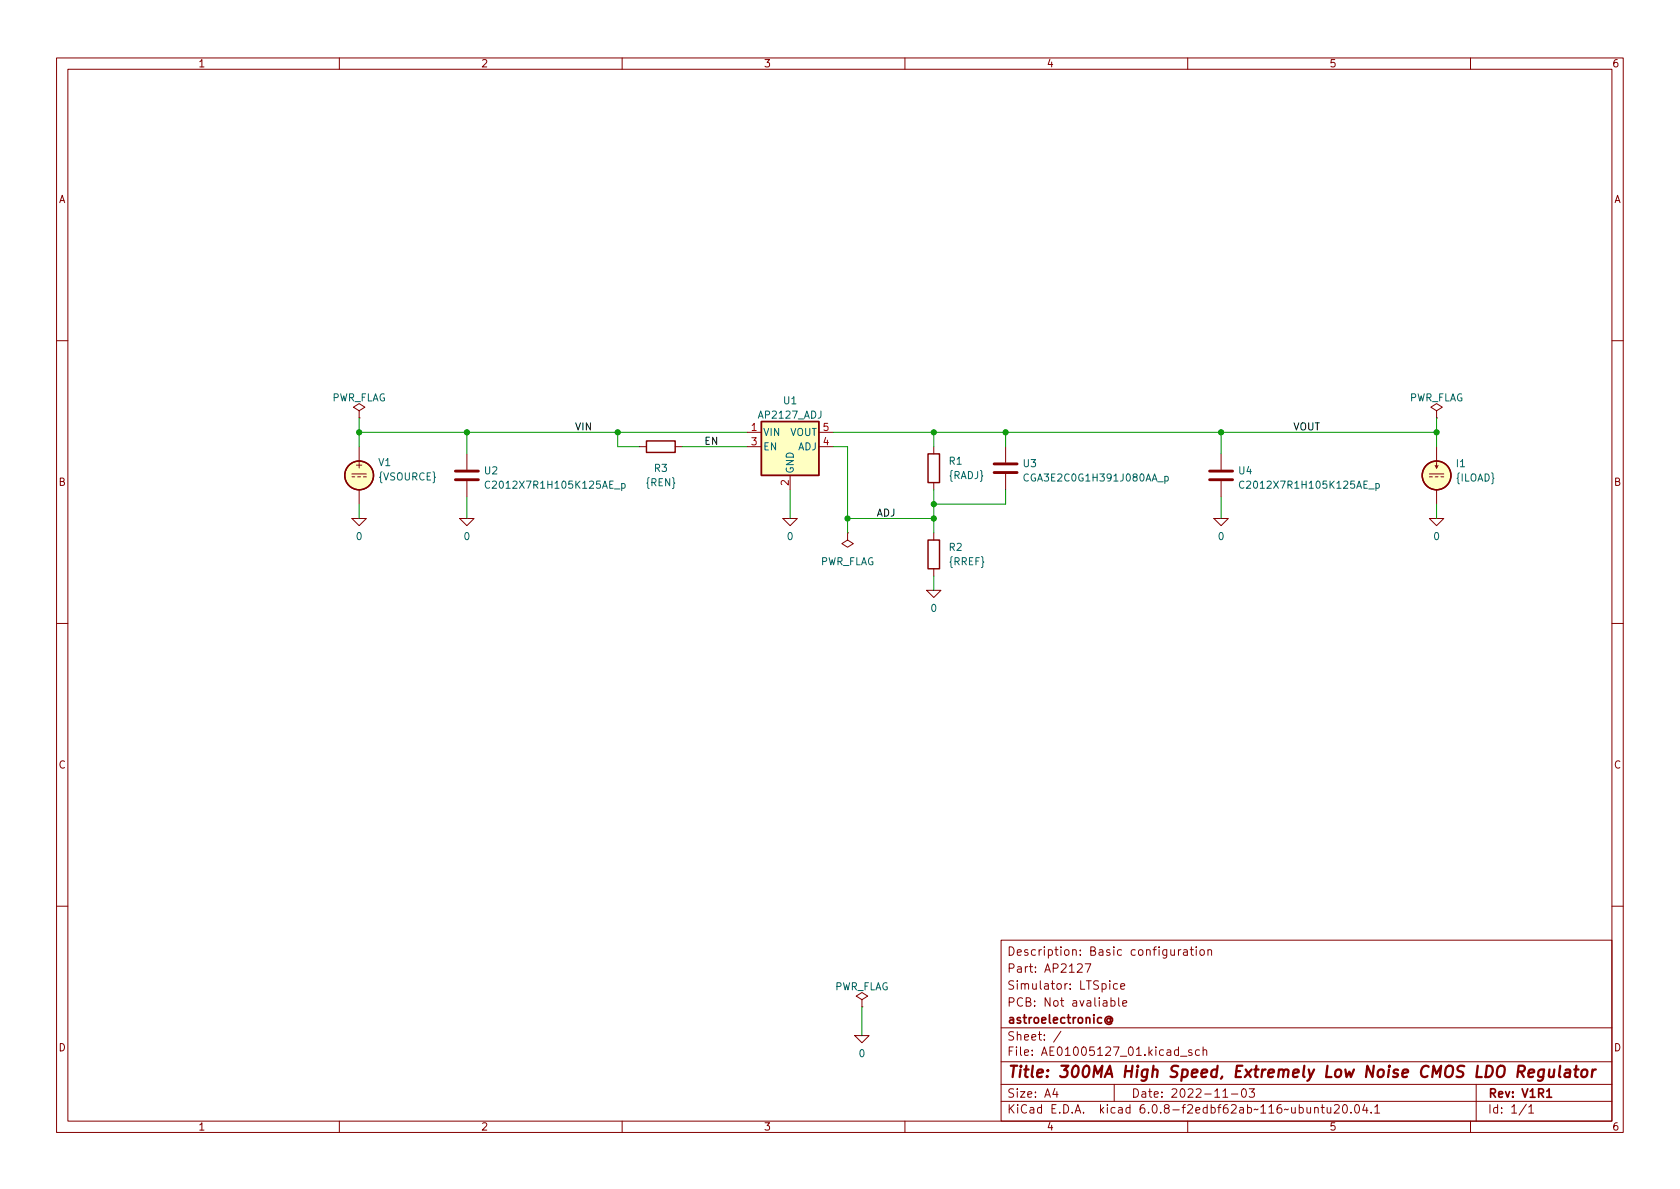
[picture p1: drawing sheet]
<svg xmlns="http://www.w3.org/2000/svg" width="297mm" height="210mm" viewBox="0 0 297 210" stroke-linecap="round" stroke-linejoin="round" font-family="sans-serif">
<g fill="none" stroke="#840000" stroke-width=".18">
<path d="M10 10.2h277v190.1h-277zM12 12.2h273v186.1h-273zM60 10.2v2M110 10.2v2M160 10.2v2M210 10.2v2M260 10.2v2M10 60.2h2M63.5 72.6l1-.6-1-.6-1 .6 1 .6v1.3M63.5 73.9h.1M63.5 79v2.5M113 79h1.3"/>
<path d="M119.4 79h1.2M132.1 79h2.5M132.1 76.4h2.5M144.8 79h2.5M144.8 76.4h2.5M165.1 79v1.3M177.8 79v2.8M254 72.6l1-.6-1-.6-1 .6 1 .6v1.3M254 73.9h.1M254 79v2.5M285 60.2h2M62.2 91.7h2.6l-1.3 1.3z"/>
<path d="M62.2 83.8h2.6M62.2 84.3h.5M63.2 84.3h.6M63.5 86.6v2.5M64.3 84.3h.5M81.3 91.7h2.5l-1.3 1.3zM82.5 80.3v2.8M82.5 85.1v2.8M138.4 91.7h2.6l-1.3 1.3zM139.7 84.1v2.5M149.9 94.2v1.3l1 .6-1 .7-1.1-.7 1.1-.6M149.9 94.2h.1"/>
<path d="M165.1 85.3v1.3M165.1 94.2v1.3M177.8 83.8v2.8M214.6 91.7h2.6l-1.3 1.3zM215.9 80.3v2.8M215.9 85.1v2.8M252.7 91.7h2.6l-1.3 1.3zM252.7 83.8h2.6M252.7 84.3h.5M253.7 82.3l.3 .5 .3-.5M253.7 84.3h.6M254 81.8v1"/>
<path d="M254 86.6v2.5M254.8 84.3h.5M10 110.2h2M163.8 104.4h2.6l-1.3 1.3zM165.1 100.6v1.2M285 110.2h2M10 160.2h2M152.4 176.8l1-.7-1-.6-1 .6 1 .7v1.2M152.4 178h.1M177 166.3h108v32h-108zM190.5 170.6l.6-.2 .2 .2 .1 .3-1 1h1M191.9 170.4h1l-.7 1.5"/>
<path d="M196.4 177l.5-.1 .2 .3v.4l-.1 .3h-.6M196.4 176.4v1.5M197.6 174l-.5-.1-.2 .3v.4l.1 .3h.6M197.8 176.4v1.3l.2 .2M198.1 174.4l.8-.1-.1-.3-.4-.1-.3 .2 .1 .8h.6M198.5 177.4l.7-.1-.1-.3-.4-.1-.2 .2 .1 .8h.5M208.4 167.9v1M208.8 167.9l-.3 .1-.1 .2M209.3 168h.6v.9M209.9 168.3l-.5 .1a.29 .29 0 0 0-.2 .2 .29 .29 0 0 0 .2 .3h.5M210.4 167.9h.6M210.6 167.4v1.3l.4 .2"/>
<path d="M211.5 167.4v.2M211.5 167.9v1M212.3 168l.3-.1 .3 .3v.4l-.3 .3h-.3l-.2-.3v-.4zM213.6 168.1l.2-.2 .3 .1 .1 .9M213.6 167.9v1M285 160.2h2M60 198.3v2M110 198.3v2M151.1 183.1h2.6l-1.3 1.3zM160 198.3v2M177 194.8h108M177 191.8h108"/>
<path d="M177 187.8h108M177 181.8h108M186.5 192.5l-.4 1h1M186.9 193v1M187.6 182.4l-1.3 1.9M197 191.8v3M208.7 186.8h1.2M210 198.3v2M210.7 185.7l-.3-.1-.3 .2 .1 .3 .5 .1v.4h-.6M212.1 185.7l-.5-.1-.2 .3v.4l.1 .3h.6M212.7 185.8l.2-.2 .4 .1 .1 .9M212.7 185.1v1.5"/>
<path d="M216.2 194h.9M217.7 193.5h1.2M219.7 192.6l.2-.1a.81 .81 0 0 1 .5 .7 .81 .81 0 0 1-.3 .8h-.1a.81 .81 0 0 1-.6-.6 .81 .81 0 0 1 .3-.8zM220.9 192.5h.9l-.5 .6 .4 .1v.7l-.2 .1h-.4l-.2-.1M232.4 196l.2-.2 .4 .1 .1 .9M232.4 195.8v1M233.6 195.8h.5M233.8 195.3v1.3l.3 .2M234.6 195.8l.1 1h.4l.2-.1M235.3 195.8v1M235.9 195.5l.6-.2 .2 .2 .1 .3-.9 1h.9M237.6 195.4l.1-.1a.81 .81 0 0 1 .6 .7 .81 .81 0 0 1-.3 .8h-.1a.81 .81 0 0 1-.6-.6 .81 .81 0 0 1 .3-.8z"/>
<path d="M238.9 196.7v.1M239.7 195.4l.2-.1a.81 .81 0 0 1 .5 .7 .81 .81 0 0 1-.3 .8h-.1a.81 .81 0 0 1-.6-.6 .81 .81 0 0 1 .3-.8zM241.3 195.3l-.4 1h1M241.6 195.8v1M242.4 196.7v.1M243.1 195.8l.4-.5v1.5M243.1 196.8h.8M260 198.3v2M261 191.8v6.5M269.9 195.3l-1.3 1.9M270.3 195.8l.4-.5v1.5M270.3 196.8h.9"/>
</g>
<path d="M196.3 180.2a.36 .36 0 0 0-.5 0 .36 .36 0 0 0 0 .5 .36 .36 0 0 0 .5-.1M196.3 180.1v.5l.2 .1a.63 .63 0 0 0-.2-1 .63 .63 0 0 0-.9 .4 .7 .7 0 0 0 .3 .9 .7 .7 0 0 0 .9-.1M273.5 193l.4-.5v1.5M273.5 194h.8" fill="none" stroke="#840000" stroke-width=".3"/>
<g fill="none" stroke="#840000" stroke-width=".4">
<path d="M178.7 188.5h1.2M179.3 188.5l-.3 2M180.4 189.1l-.1 1.4M180.5 188.5l-.1 .1 .1 .1 .1-.1-.1-.1v.2M181.1 189.1h.8M181.5 188.5l-.2 1.7v.2l.4 .1M182.6 188.5l-.2 1.7 .3 .3M183.4 189.8l1-.2-.1-.4-.5-.1-.3 .3-.1 1 .2 .1 .6-.1M185.2 190.3v.1l-.1 .1-.1-.1 .2-.1-.1 .2M185.3 189.2l.1 .1-.1 .1-.1-.1 .1-.1v.2M187.7 188.5h1.2l-.8 .7h.3l.3 .2v.7l-.1 .2-.3 .2h-.6l-.3-.2M189.8 188.7a.46 .46 0 0 1 .5-.2 .46 .46 0 0 1 .4 .3 1.15 1.15 0 0 1-.8 1.7l-.2-.1a1.54 1.54 0 0 1 .1-1.7z"/>
<path d="M191.7 188.7a.46 .46 0 0 1 .5-.2 .46 .46 0 0 1 .4 .3 1.15 1.15 0 0 1-.8 1.7l-.2-.1a1.54 1.54 0 0 1 .1-1.7zM193.3 190.5l.3-2 .5 1.4 .8-1.4-.2 2M195.3 190.5l.9-2 .5 2M195.6 189.9h.9M199 189.4h1.1M199.1 188.5l-.3 2M200.2 188.5l-.2 2M201.1 189.1l-.2 1.4M201.2 188.5l-.1 .1 .1 .1 .1-.1-.1-.1v.2M202.9 189.2a.66 .66 0 0 0-1 .3l-.1 .6 .2 .3 .2 .1 .6-.1M202.9 189.1l-.2 1.6a.6 .6 0 0 1-.9 .3M203.8 189.3a.49 .49 0 0 1 .9 .1l-.1 1.1"/>
<path d="M204 188.5l-.3 2M208.3 188.6a.85 .85 0 0 0-1 .1 .45 .45 0 0 0 .2 .7l.3 .1a.49 .49 0 0 1 .4 .5 .49 .49 0 0 1-.5 .5l-.7-.1M209.1 189.2l.2-.1 .6 .1 .1 .3-.1 .6a.66 .66 0 0 1-.9 .3M209.1 189.1l-.2 2M210.7 189.8l1-.2v-.4l-.2-.1-.6 .1-.2 1 .2 .3 .6-.1M212.5 189.8l.9-.2v-.4l-.2-.1-.6 .1-.2 1 .3 .3 .5-.1M215.2 189.2a.66 .66 0 0 0-1 .3l-.1 .6 .2 .3 .2 .1 .5-.1M215.3 188.5l-.3 2M216.1 190.4l-.2 .3M218.6 189.4h.7M219.7 188.5h-1l-.2 2h.9M220.3 189.1l.8 1.4"/>
<path d="M221.3 189.1l-1.2 1.4M221.8 189.1h.7M222.1 188.5l-.2 1.7 .1 .2 .4 .1M223.2 189.1l-.2 1.4M223.8 189.1l-.4 .1-.2 .3M224.3 189.8l.9-.2v-.4l-.6-.1-.3 .3v1l.2 .1 .5-.1M226.1 189.3a.49 .49 0 0 1 .9 .1l-.2 1.1M226.2 189.1l-.2 1.4M227 189.4a.5 .5 0 0 1 .8-.2l-.1 1.3M228.6 189.8l1-.2v-.4l-.6-.1-.3 .3v1l.1 .1 .6-.1M230.6 188.5l-.2 1.7 .3 .3M231.4 189.1l.3 1.4"/>
<path d="M232.3 189.1l-.8 1.8-.4 .2M234.7 188.5l-.2 2h.9M236.2 189.3a.52 .52 0 0 1 .6-.2 .52 .52 0 0 1 .4 .4l-.1 .6a.55 .55 0 0 1-.5 .4 .55 .55 0 0 1-.6-.4zM237.9 189.1l.2 1.4 .5-1 .2 1 .6-1.4M242.9 188.5l-.2 2-.9-2-.3 2M243.8 189.3a.52 .52 0 0 1 .5-.2 .52 .52 0 0 1 .4 .4l-.1 .6a.55 .55 0 0 1-.5 .4 .55 .55 0 0 1-.5-.4zM245.6 189.1l-.2 1.4M245.7 188.5l-.1 .1v.1l.2-.1-.1-.1-.1 .2M247.2 189.2a.49 .49 0 0 0-.8 .3l.1 .2 .4 .1 .3 .3-.2 .3-.2 .1-.5-.1M248 189.8l1-.2-.1-.4-.2-.1-.6 .1-.2 1 .3 .3 .6-.1M252.6 188.7a.88 .88 0 0 0-1-.1 .88 .88 0 0 0-.4 1 .69 .69 0 0 0 .4 .8 .69 .69 0 0 0 .8-.1M253.2 190.5l.3-2 .5 1.4 .8-1.4-.2 2"/>
<path d="M255.7 188.7a.69 .69 0 0 1 1.2 0 1.47 1.47 0 0 1-.6 1.8l-.6-.1a1.5 1.5 0 0 1 0-1.7zM258.9 188.6a.85 .85 0 0 0-1.1 .1 .45 .45 0 0 0 .2 .7l.4 .1a.49 .49 0 0 1 .3 .5 .49 .49 0 0 1-.4 .5l-.8-.1M261.3 188.5l-.3 2h1M262.9 188.5h.5a1.08 1.08 0 0 1 .5 1 1.08 1.08 0 0 1-.8 1h-.4zM264.9 188.7a.69 .69 0 0 1 1.1 0 1.47 1.47 0 0 1-.6 1.8l-.5-.1a1.49 1.49 0 0 1 0-1.7zM268.4 189.5h.8a.55 .55 0 0 0 .4-.5 .55 .55 0 0 0-.3-.5h-.8l-.2 2M268.9 189.5l.5 1M270.3 189.8l.9-.2v-.4l-.6-.1-.3 .3v1l.2 .1 .5-.1M273 189.2a.66 .66 0 0 0-1 .3l-.1 .6 .2 .3 .2 .1 .6-.1M273 189.1l-.2 1.6a.6 .6 0 0 1-.9 .3M274 189.1l-.1 1.3a.57 .57 0 0 0 .8-.1M274.8 189.1l-.1 1.4"/>
<path d="M275.9 188.5l-.3 1.7 .3 .3M276.8 189.2l.2-.1 .6 .1-.1 1.3M277.6 189.6l-.7 .1a.4 .4 0 0 0-.3 .3 .4 .4 0 0 0 .2 .5l.7-.1M278.3 189.1h.8M278.7 188.5l-.2 1.7 .1 .2 .3 .1M279.8 189.3a.52 .52 0 0 1 .5-.2 .52 .52 0 0 1 .4 .4l-.1 .6a.55 .55 0 0 1-.5 .4 .55 .55 0 0 1-.5-.4zM281.6 189.1l-.2 1.4M282.2 189.1l-.4 .1-.3 .3"/>
</g>
<g fill="#ffffc2" stroke="#ffffc2" stroke-width=".18">
<path d="M134.6 74.5h10.2v9.6h-10.2z"/>
<circle cx="254" cy="84.1" r="2.54"/>
<circle cx="63.5" cy="84.1" r="2.54"/>
</g>
<g fill="none" stroke="#840000" stroke-width=".25">
<path d="M114.3 78h5.1v2h-5.1zM134.6 74.5h10.2v9.6h-10.2zM164.1 95.5h2v5.1h-2zM164.1 80.3h2v5h-2z"/>
<circle cx="63.5" cy="84.1" r="2.54"/>
<circle cx="254" cy="84.1" r="2.54"/>
</g>
<path d="M80.5 84.8h4.1M80.5 83.3h4.1M175.8 83.6h4M175.8 82h4M213.9 84.8h4M213.9 83.3h4" fill="none" stroke="#840000" stroke-width=".51"/>
<path d="M86.6 85.2a.6 .6 0 0 0-.9 .4 .6 .6 0 0 0 .6 .7l.3-.1M109.9 85.6l.4-.1 .2 .2-.1 .6h-.5M109.9 85.5v1.3M206 84.3l.3-.1 .3 .3-.2 .5h-.4M219.9 85.2a.6 .6 0 0 0-.8 .4 .6 .6 0 0 0 .6 .7l.2-.1M243.3 85.6l.3-.1 .3 .2-.1 .6h-.5M243.3 85.5v1.3" fill="none" stroke="#006464" stroke-width=".18"/>
<g fill="none" stroke="#009600" stroke-width=".18">
<path d="M63.5 76.4h68.6M63.5 73.9v5.1M82.5 76.4v3.9M109.2 76.4v2.6h3.8M120.6 79h11.5M147.3 76.4h106.7M147.3 79h2.6v15.2M165.1 76.4v2.6M177.8 76.4v2.6M215.9 76.4v3.9M254 73.9v5.1M63.5 89.1v2.6"/>
<path d="M82.5 87.9v3.8M139.7 86.6v5.1M149.9 91.7h15.2M165.1 86.6v7.6M177.8 86.6v2.5h-12.7M215.9 87.9v3.8M254 89.1v2.6M165.1 101.8v2.6M152.4 178v5.1"/>
</g>
<g fill="#009600" stroke="#009600" stroke-width=".18">
<circle cx="165.1" cy="76.4" r=".46"/>
<circle cx="177.8" cy="76.4" r=".46"/>
<circle cx="215.9" cy="76.4" r=".46"/>
<circle cx="254" cy="76.4" r=".46"/>
<circle cx="109.2" cy="76.4" r=".46"/>
<circle cx="165.1" cy="91.7" r=".46"/>
<circle cx="165.1" cy="89.1" r=".46"/>
<circle cx="149.9" cy="91.7" r=".46"/>
<circle cx="63.5" cy="76.4" r=".46"/>
<circle cx="82.5" cy="76.4" r=".46"/>
</g>
<g font-size="2.1" fill="#840000">
<text x="178" y="172">Part: AP2127</text>
<text x="178" y="169">Description: Basic configuration</text>
<text x="178" y="178">PCB: Not avaliable</text>
<text x="178" y="175">Simulator: LTSpice</text>
<text x="178" y="184">Sheet: /</text>
<text x="178" y="181">astroelectronic@</text>
<text x="178" y="186.7">File: AE01005127_01.kicad_sch</text>
<text x="178" y="196.9">KiCad E.D.A. kicad 6.0.8-f2edbf62ab~116~ubuntu20.04.1</text>
<text x="178" y="194.1">Size: A4</text>
<text x="200" y="194.1">Date: 2022-11-03</text>
<text x="263" y="194.1">Rev: V1R1</text>
<text x="263" y="196.9">Id: 1/1</text>
</g>
<g font-size="1.8" fill="#840000">
<text x="35" y="11.9">1</text>
<text x="85" y="11.9">2</text>
<text x="135" y="11.9">3</text>
<text x="185" y="11.9">4</text>
<text x="235" y="11.9">5</text>
<text x="285" y="11.9">6</text>
<text x="10.3" y="35.9">A</text>
<text x="285.3" y="35.9">A</text>
<text x="63" y="82.8">+</text>
<text x="10.3" y="85.9">B</text>
<text x="285.3" y="85.9">B</text>
<text x="10.3" y="135.9">C</text>
<text x="285.3" y="135.9">C</text>
<text x="10.3" y="185.9">D</text>
<text x="285.3" y="185.9">D</text>
<text x="35" y="199.9">1</text>
<text x="85" y="199.9">2</text>
<text x="135" y="199.9">3</text>
<text x="185" y="199.9">4</text>
<text x="235" y="199.9">5</text>
<text x="285" y="199.9">6</text>
</g>
<g font-size="1.8" fill="#006464">
<text x="58.5" y="71">PWR_FLAG</text>
<text x="138.6" y="71.5">U1</text>
<text x="249" y="71">PWR_FLAG</text>
<text x="134.2" y="74">AP2127_ADJ</text>
<text x="134.9" y="77.1">VIN</text>
<text x="139.6" y="77.1">VOUT</text>
<text x="66.9" y="82.4">V1</text>
<text x="85.7" y="83.9">U2</text>
<text x="115.7" y="83.4">R3</text>
<text x="134.9" y="79.6">EN</text>
<text x="140.3" y="83.8" transform="rotate(-90 140.3 83.8)">GND</text>
<text x="141" y="79.6">ADJ</text>
<text x="167.8" y="82.2">R1</text>
<text x="180.9" y="82.6">U3</text>
<text x="219" y="83.9">U4</text>
<text x="257.6" y="82.6">I1</text>
<text x="67" y="84.9">{VSOURCE}</text>
<text x="86.9" y="86.4">C2012X7R1H105K125AE_p</text>
<text x="114.3" y="86">{REN}</text>
<text x="167.8" y="84.7">{RADJ}</text>
<text x="181.6" y="85.1">CGA3E2C0G1H391J080AA_p</text>
<text x="220.2" y="86.4">C2012X7R1H105K125AE_p</text>
<text x="257.4" y="85.1">{ILOAD}</text>
<text x="63" y="95.5">0</text>
<text x="82.1" y="95.5">0</text>
<text x="139.2" y="95.5">0</text>
<text x="215.4" y="95.5">0</text>
<text x="253.5" y="95.5">0</text>
<text x="144.9" y="99.9">PWR_FLAG</text>
<text x="167.8" y="97.4">R2</text>
<text x="167.9" y="99.9">{RREF}</text>
<text x="164.6" y="108.2">0</text>
<text x="147.4" y="175.1">PWR_FLAG</text>
<text x="151.9" y="186.9">0</text>
</g>
<g font-size="1.8" fill="#0f0f0f">
<text x="101.6" y="76.1">VIN</text>
<text x="228.6" y="76.1">VOUT</text>
<text x="124.5" y="78.6">EN</text>
<text x="154.9" y="91.3">ADJ</text>
</g>
<g font-size="1.8" fill="#a90000">
<text x="132.9" y="76.2">1</text>
<text x="145.6" y="76.2">5</text>
<text x="132.9" y="78.7">3</text>
<text x="145.6" y="78.7">4</text>
<text x="139.4" y="85.8" transform="rotate(-90 139.4 85.8)">2</text>
</g>
</svg>
